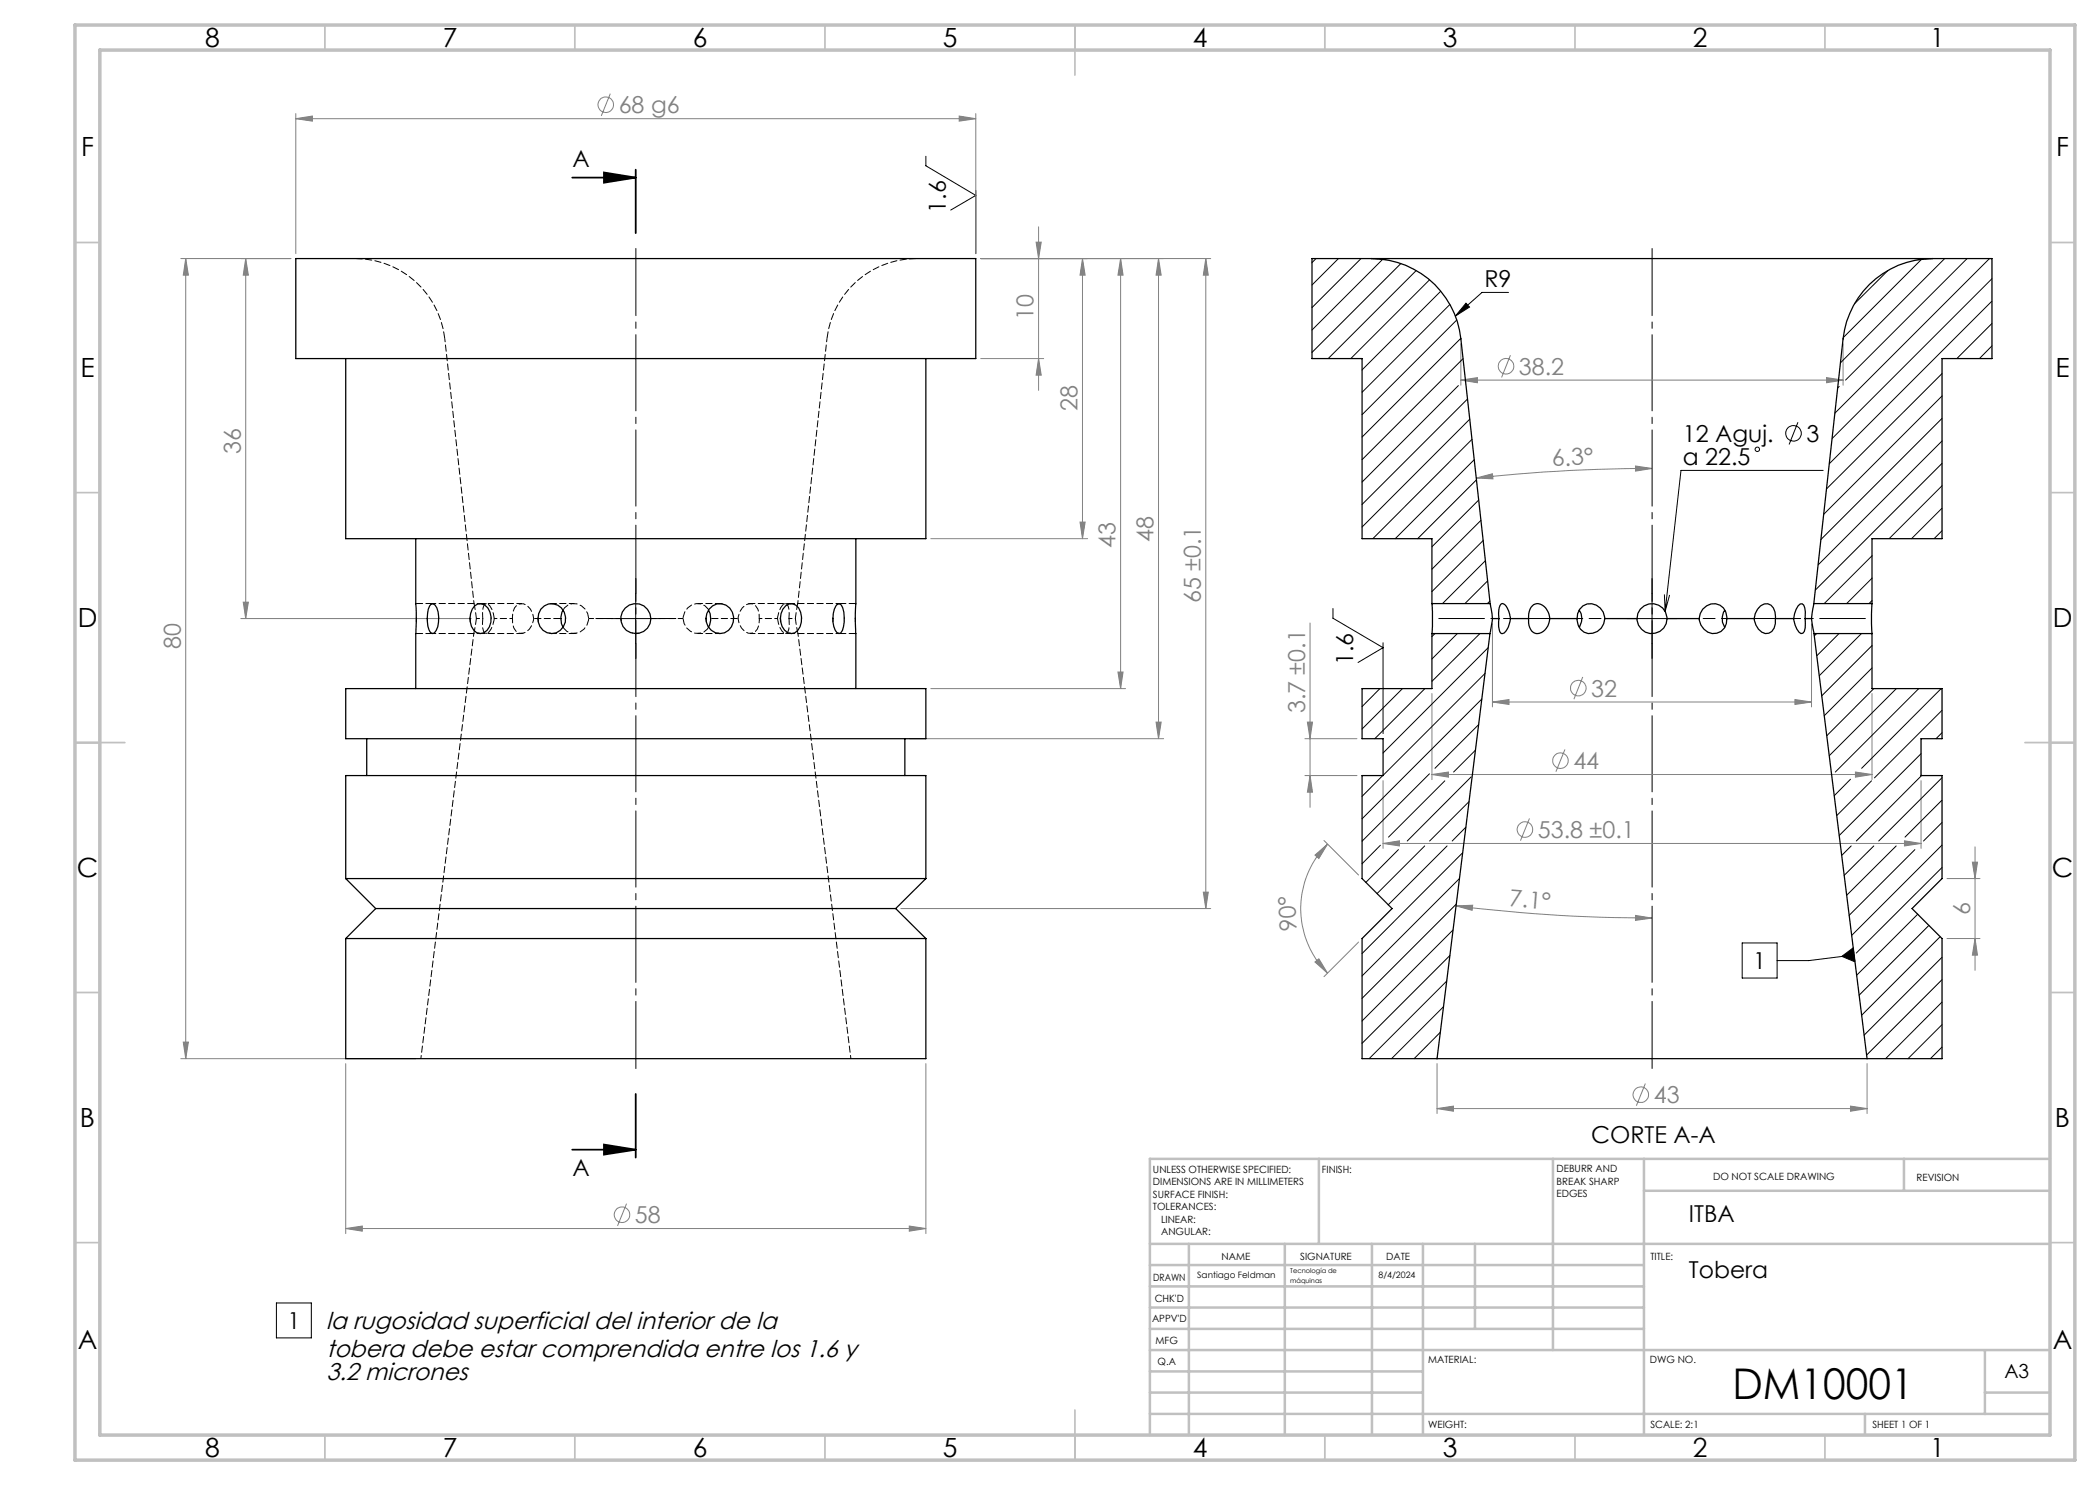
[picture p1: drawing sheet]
<svg xmlns="http://www.w3.org/2000/svg" width="420mm" height="297mm" viewBox="0 0 420 297" stroke-linecap="round" stroke-linejoin="round" font-family="sans-serif">
<g fill="none" stroke="#808080" stroke-width=".2">
<path d="M122.1 18.7l-1.8 4.5M59.2 23.7l3.3-.5v1zM59.2 22.7v28M59.2 23.7h136M191.8 23.2l3.4 .5-3.4 .5zM195.2 22.7v28M36.2 51.7h22M37.1 51.7v160M37.1 51.7l.6 3.3h-1zM49.1 51.7l.6 3.3h-1.1zM49.1 51.7v72M207.2 48.4h1l-.5 3.3z"/>
<path d="M207.7 45.4v32.7M216.5 51.7v56M216.5 51.7l.5 3.3h-1zM224.1 51.7v86M224.1 51.7l.5 3.3h-1zM231.7 51.7v96M231.7 51.7l.5 3.3h-1zM241.2 51.7v130M241.2 51.7l.5 3.3h-1zM242.1 51.7h-46M196.1 71.7h12.6M207.7 71.7l.5 3.3h-1z"/>
<path d="M292.2 76l3.3-.5v1zM292.2 68.8v8.2M292.2 76h76.4M302.1 71l-1.8 4.5M365.3 75.5l3.3 .5-3.3 .5zM368.6 68.8v8.2M295.3 95.6l3.2-.8 .1 1zM327.1 93.2l3.3 .5-3.3 .5zM330.4 93.7a312.4 312.4 0 0 0-35.1 1.9M186.2 107.7h31.3M216 104.4h1l-.5 3.3zM48.2 123.7h46.1"/>
<path d="M48.6 120.4h1.1l-.6 3.3zM186.2 137.7h38.9M223.6 134.4h1l-.5 3.3zM262 124.6v36.9M286.4 138.7v17.2M298.5 124.7v16.7M316.5 135.4l-1.7 4.4M359 139.9l3.3 .5-3.3 .5zM362.3 124.7v16.7M374.4 138.7v17.2M182 147.7h50.7M231.2 144.4h1l-.5 3.3z"/>
<path d="M261 155.1h10.4M261 147.7h10.4M261.5 144.4h1l-.5 3.3zM262 155.1l.5 3.3h-1zM276.6 156.1v13.6M286.4 154.9l3.3-.5v1zM286.4 154.9h88M298.5 140.4l3.3-.5v1zM298.5 140.4h63.8M313 149.9l-1.8 4.4M371.1 154.4l3.3 .5-3.3 .5zM384.2 156.1v13.6"/>
<path d="M240.7 178.4h1l-.5 3.3zM263 171l2.5-2.2-1.7 2.9zM264.8 168.1l6.9 6.9M265.5 168.8a18.2 18.2 0 0 0 0 25.8M276.6 168.7l3.3-.5v1zM276.6 168.7h107.6M305.9 163.7l-1.8 4.4M380.9 168.2l3.3 .5-3.3 .5zM389.4 175.7h6.6M394.5 172.4h1l-.5 3.3zM395 169.4v24.7M180.2 181.7h61.9"/>
<path d="M263 192.4l.8-.6 1.7 2.8zM271.7 188.4l-6.9 6.9M291.2 181.2l3.3-.2-.1 1.1zM291.2 181.2l2.6 .3a317.4 317.4 0 0 0 36.6 2.1M327.1 183.1l3.3 .5-3.3 .5zM389.4 187.7h6.6M395 187.7l.5 3.3h-1zM36.2 211.7h46.9M36.7 208.4h1l-.6 3.3zM69.1 212.7v34M185.2 212.7v34M287.4 212.7v10"/>
<path d="M329.1 216.7l-1.8 4.5M373.4 212.7v10M287.4 221.7l3.3-.5v1zM287.4 221.7h86M370.1 221.2l3.3 .5-3.3 .5zM69.1 245.7l3.4-.5v1zM69.1 245.7h116.1M125.3 240.7l-1.8 4.5M181.9 245.2l3.3 .5-3.3 .5z"/>
<circle cx="121.1" cy="21" r="1.55"/>
<circle cx="301.2" cy="73.3" r="1.55"/>
<circle cx="315.7" cy="137.6" r="1.56"/>
<circle cx="312.1" cy="152.1" r="1.56"/>
<circle cx="305" cy="165.9" r="1.54"/>
<circle cx="328.1" cy="218.9" r="1.56"/>
<circle cx="124.4" cy="243" r="1.55"/>
</g>
<g fill="none" stroke="#000" stroke-width=".2">
<path d="M185.2 31.3v1.9l10 5.9-5.1 2.9M195.2 38.1v12.6M301.7 58.5h-5.3l-5.3 4.7M293.2 60.6l.7 .8-2.8 1.8zM359.6 84.5l-1.8 4.4M364.6 94.1h-28.4l-3.2 28.2M127.1 118.7v10M330.4 118.7v10M332.9 119l.1 3.3M333.9 119.1l-.9 3.2M122.2 123.7h10M266.6 121.7v1.9l10 5.9-5 3"/>
<path d="M276.6 128.5v18.2M325.4 123.7h10M348.4 188.6h7v7h-7zM368.4 191.3l2.2-1.7 .4 2.8zM370.8 191l-9 1.1h-6.4M55.3 260.6h7v7h-7z"/>
<circle cx="351.5" cy="89.9" r=".44"/>
<circle cx="358.7" cy="86.7" r="1.55"/>
</g>
<path d="M114.4 35.5h12.7M120.8 34.5l6.3 1-6.3 1zM127.1 33.9v12.7M127.1 218.8v12.7M114.4 229.9h12.7M120.8 228.9l6.3 1-6.3 1z" fill="none" stroke="#000" stroke-width=".35"/>
<path d="M287.8 123.7h22.1M373.1 123.7h-22.1" fill="none" stroke="#000" stroke-width=".2" stroke-dasharray="15.2 1.3 1.3 1.3" stroke-dashoffset="6.1"/>
<path d="M311.6 123.7h8.6M349.2 123.7h-8.6" fill="none" stroke="#000" stroke-width=".2" stroke-dasharray="15.2 1.3 1.3 1.3" stroke-dashoffset="12.8"/>
<path d="M127.2 49.7v164M330.4 49.7v164" fill="none" stroke="#000" stroke-width=".2" stroke-dasharray="15.2 1.3 1.3 1.3" stroke-dashoffset="1.8"/>
<path d="M127.2 118.7v-3M330.4 118.7v-3M122.2 123.7h-3M127.2 128.7v3M132.2 123.7h3M325.4 123.7h-3M330.4 128.7v3M335.4 123.7h3" fill="none" stroke="#000" stroke-width=".2" stroke-dasharray="15.2 1.3 1.3 1.3"/>
<g fill="none" stroke="#c0c0c0" stroke-width=".35">
<path d="M65 5v5M115 5v5M165 5v5M215 5v10M265 5v5M315 5v5M365 5v5M15 48.5h5M410 48.5h5M15 98.5h5M410 98.5h5M15 148.5h10"/>
<path d="M405 148.5h10M15 198.5h5M410 198.5h5M15 248.5h5M410 248.5h5M65 287v5M115 287v5M165 287v5M215 282v10M265 287v5M315 287v5M365 287v5"/>
</g>
<g fill="none" stroke="#c0c0c0" stroke-width=".5">
<path d="M263.8 231.8v17M310.6 231.8v38.2M328.8 231.8v55.2M328.8 238.2h81.2M380.8 231.8v6.4M410 231.8h-180v55.2M230 248.8h180M230 257.3h98.8M230 253h98.8M237.8 248.8v38.2M257 248.8v38.2M274.4 248.8v38.2"/>
<path d="M284.6 248.8v38.2M295 248.8v17M230 265.8h98.8M230 261.5h98.8M230 278.5h54.6M230 274.3h54.6M230 270h180M397 278.5h13M397 270v12.8M230 282.8h180M373 282.8v4.2"/>
</g>
<path d="M15 5h400v287h-400zM20 10h390v277h-390z" fill="none" stroke="#c0c0c0" stroke-width=".7"/>
<g fill="#000">
<path d="M120.8 34.5l6.3 1-6.3 1zM120.8 228.9l6.3 1-6.3 1z"/>
<path d="M293.2 60.6l.7 .8-2.8 1.8zM368.4 191.3l2.6 1.1-.4-2.8z"/>
</g>
<g fill="#808080">
<path d="M359 139.9l3.3 .5-3.3 .5zM298.5 140.4l3.3-.5v1z"/>
<path d="M69.1 245.7l3.4-.5v1zM181.9 245.2l3.3 .5-3.3 .5zM59.2 23.7l3.3-.5v1zM191.8 23.2l3.4 .5-3.4 .5zM292.2 76l3.3-.5v1zM365.3 75.5l3.3 .5-3.3 .5zM286.4 154.9l3.3-.5v1zM371.1 154.4l3.3 .5-3.3 .5zM276.6 168.7l3.3-.5v1zM380.9 168.2l3.3 .5-3.3 .5zM287.4 221.7l3.3-.5v1zM370.1 221.2l3.3 .5-3.3 .5z"/>
<path d="M327.1 93.2l3.3 .5-3.3 .5zM295.3 95.6l3.2-.8 .1 1z"/>
<path d="M207.7 71.7l.5 3.3h-1zM207.2 48.4h1l-.5 3.3zM36.7 208.4h1l-.6 3.3zM37.1 51.7l.6 3.3h-1zM48.6 120.4h1.1l-.6 3.3zM49.1 51.7l.6 3.3h-1.1zM395 187.7l.5 3.3h-1zM394.5 172.4h1l-.5 3.3zM262 155.1l.5 3.3h-1zM261.5 144.4h1l-.5 3.3z"/>
<path d="M216.5 51.7l.5 3.3h-1zM216 104.4h1l-.5 3.3zM224.1 51.7l.5 3.3h-1zM223.6 134.4h1l-.5 3.3zM231.7 51.7l.5 3.3h-1zM231.2 144.4h1l-.5 3.3zM241.2 51.7l.5 3.3h-1zM240.7 178.4h1l-.5 3.3z"/>
<path d="M263 171l2.5-2.2-1.7 2.9zM263 192.4l.8-.6 1.7 2.8z"/>
<path d="M291.2 181.2l3.3-.2-.1 1.1zM327.1 183.1l3.3 .5-3.3 .5z"/>
</g>
<g fill="none" stroke="#000" stroke-width=".25">
<path d="M59.2 51.7h136v20h-136zM274.3 51.7a17.9 17.9 0 0 1 17.9 16.1l5.8 52.9M274.3 51.7h112.2M274.3 51.7h-11.9v20h10v36h14v13M386.5 51.7a18 18 0 0 0-17.9 16.1l-5.8 52.9M386.5 51.7h11.9v20h-10v36h-14v13M69.1 71.7v36h116.1v-36M83.1 107.7l.2 14.7-.2 15.3M171.2 107.7l-.1 15 .1 15M69.1 137.7h116.1v10h-116.1zM86.3 120.8h.3a2.85 2.85 0 0 1 1.1 2.6 4.2 4.2 0 0 1-.8 3.2l-.4 .1-.4-.2a6.5 6.5 0 0 1-.2-5.3zM94.9 121.2a1.74 1.74 0 0 1 2.7 .4 3.5 3.5 0 0 1-.9 5 1.82 1.82 0 0 1-2.4-1.3 4 4 0 0 1 .6-4.1z"/>
<path d="M108.2 121.8a2.82 2.82 0 0 1 3.5-.7 2.82 2.82 0 0 1 1.4 3.3 2.81 2.81 0 0 1-3.6 2.2 2.81 2.81 0 0 1-1.8-3.9zM112.6 122.1a3.5 3.5 0 0 0 0 3.3M141.7 122.1a3.5 3.5 0 0 1 0 3.3M141.8 121.8a2.78 2.78 0 0 1 3.5-.7 2.78 2.78 0 0 1 1.3 3.3 2.8 2.8 0 0 1-3.5 2.1 2.8 2.8 0 0 1-1.7-3.8zM157.1 121.2a1.82 1.82 0 0 1 1.9-.3 1.82 1.82 0 0 1 1.1 1.5 3.7 3.7 0 0 1-1.1 4.2 1.97 1.97 0 0 1-2.6-1.3 3.6 3.6 0 0 1 .7-4.1zM167.5 120.8h.4a2.99 2.99 0 0 1 .9 2.6 5 5 0 0 1-.6 3.2l-.4 .1a2.38 2.38 0 0 1-1.2-2.3 4.9 4.9 0 0 1 .9-3.6zM286.4 120.7l.1 1.6-.1 4.4M286.4 126.7h11.6M286.4 120.7h11.6M286.4 126.7v11h-14v10h4.2v7.4h-4.2v20.6l6 6-6 6v24h15M298 126.7l-10.6 85M298 120.7l.5 3"/>
<path d="M298.5 123.7l-.5 3M298.5 123.7h1.3M299.8 123.7l-.1 1.6a1.53 1.53 0 0 0 .7 1.4 2.38 2.38 0 0 0 1.5-2l.2-1M299.8 123.7v-1.9a1.14 1.14 0 0 1 .7-1.1 3.4 3.4 0 0 1 1.6 3M302.1 123.7h3.6M305.7 123.7a2.63 2.63 0 0 0 1.5 3 2.89 2.89 0 0 0 2.8-3M305.7 123.7a2.54 2.54 0 0 1 1.7-3 2.94 2.94 0 0 1 2.6 3M310 123.7h5.4M315.4 123.7a2.67 2.67 0 0 0 1.7 2.9 2.67 2.67 0 0 0 3.2-1l.4-.9 .3-1M315.4 123.7a2.72 2.72 0 0 1 2.1-2.9 2.72 2.72 0 0 1 3.1 1.6l.4 1.3M315.8 122a2.97 2.97 0 0 1 0 3.4M321 123.7h6.4"/>
<path d="M327.4 123.7a3 3 0 0 0 3 3 3 3 0 0 0 3-3M327.4 123.7a3 3 0 0 1 3-3 3 3 0 0 1 3 3M333.4 123.7h6.4M339.8 123.7a2.85 2.85 0 0 0 1.9 2.8 2.85 2.85 0 0 0 3.2-.9l.4-.9 .1-1M339.8 123.7a2.89 2.89 0 0 1 1.8-2.6 2.89 2.89 0 0 1 3.1 .5l.5 .8 .2 1.3M344.9 122.1a3 3 0 0 0 0 3.3M345.4 123.7h5.4M350.8 123.7a3.5 3.5 0 0 0 2.3 3 1.91 1.91 0 0 0 2-2v-1M350.8 123.7a3.4 3.4 0 0 1 2-2.9 1.78 1.78 0 0 1 2.2 1.6l.1 1.3M355.1 123.7h3.6M358.7 123.7a4.4 4.4 0 0 0 1.5 3l.4-.1a3.6 3.6 0 0 0 .4-2.9M358.7 123.7a4.2 4.2 0 0 1 1.3-2.9h.4a2.73 2.73 0 0 1 .6 2.6v.3"/>
<path d="M361 123.7h1.3M362.3 123.7l.5 3M362.8 120.7l-.5 3M362.8 120.7h11.6M362.8 126.7h11.6M362.8 126.7l10.6 85M374.4 120.7l-.1 2.1 .1 3.9M374.4 126.7v11h14v10h-4.2v7.4h4.2v20.6l-6 6 6 6v24h-15M73.3 147.7v7.4M181 147.7v7.4M69.1 175.7h116.1M69.1 175.7v-20.6h116.1v20.6"/>
<path d="M69.1 175.7l6 6M185.2 175.7l-6.1 6M69.1 187.7h116.1M69.1 187.7v24h116.1v-24M75.1 181.7h104M75.1 181.7l-6 6M179.1 181.7l6.1 6M287.4 211.7h86"/>
<circle cx="127.1" cy="123.7" r="2.99"/>
</g>
<g fill="none" stroke="#000" stroke-width=".2" stroke-dasharray="1.3 .6">
<path d="M83.3 123.7v-.2M86.3 126.6l.2 .1M86.7 120.8l-.3-.1-.2 .2M87.8 123.7v-.2M95.7 126.6l.4 .1M97.1 120.8l.2-.1M97.4 126.6l-.2 .1M98.3 123.7l-.1-.2M103.9 120.8l.4-.1M104.6 126.6l-.3 .1M109.9 126.6l.4 .1M113.1 123.7v-.2"/>
<path d="M115.2 126.6l-.4 .1M124.2 124.2v-.5M140 126.6l-.4 .1M143.5 126.6l.5 .1M146.7 123.7v-.2M149.7 120.8l.4-.1M150.4 126.6l-.3 .1M156.9 120.8l.2-.1M157.3 126.6l-.2 .1M157.9 126.6l.4 .1M160.3 123.7v-.2M167.6 126.6l.2 .1"/>
<path d="M168.9 123.7v-.2"/>
</g>
<path d="M83.3 124.4v-.7M96.1 126.7h8.2M104.3 120.7h-8.2M110.3 126.7h4.5M114.8 120.7h-4.5M117.7 123.7h6.5M130.2 123.7h6.4M139.6 126.7h4.4M144 120.7h-4.4M150.1 126.7h8.2M158.3 120.7h-8.2M168 120.8l-.3-.1-.3 .2" fill="none" stroke="#000" stroke-width=".2" stroke-dasharray="1.3 .6" stroke-dashoffset=".3"/>
<g fill="none" stroke="#000" stroke-width=".2" stroke-dasharray="1.3 .6" stroke-dashoffset=".4">
<path d="M85.5 123.5v.9M94 123.5l.1 .9M96.4 120.8h-.7M102.5 123.7a2.66 2.66 0 0 0 1.3 2.9 2.35 2.35 0 0 0 2.6-1.6l.3-1.3M106.7 123.7a3.3 3.3 0 0 0-2-2.9 1.77 1.77 0 0 0-2.1 1.6l-.1 1.3M107.6 123.5l.1 .9M141.2 123.5l.1 .9M147.6 123.7a3.3 3.3 0 0 0 2 2.9 1.75 1.75 0 0 0 2.2-1.6l.1-1.3M151.9 123.7a2.69 2.69 0 0 0-1.4-2.9 2.32 2.32 0 0 0-2.6 1.6l-.3 1.3M156.1 123.5l.1 .9M158.6 120.8h-.7M166.6 123.5v.9"/>
<path d="M171.1 123.5v.9"/>
</g>
<path d="M110.8 120.8h-.9M144.5 120.8h-1" fill="none" stroke="#000" stroke-width=".2" stroke-dasharray="1.3 .6" stroke-dashoffset=".5"/>
<path d="M94.8 126.7l.5-3M95.3 123.7l-.5-3M96.6 123.7a3.6 3.6 0 0 0 .4 2.9l.4 .1a3.6 3.6 0 0 0 1.5-3M98.9 123.7a4 4 0 0 0-1.4-2.9l-.4-.1a2.83 2.83 0 0 0-.6 2.7l.1 .3M155.5 123.7a4.1 4.1 0 0 0 1.4 2.9l.4 .1a2.81 2.81 0 0 0 .5-2.7v-.3M157.8 123.7a3.7 3.7 0 0 0-.5-2.9l-.4-.1a3.6 3.6 0 0 0-1.4 3M159.1 123.7l.5 3M159.5 120.7l-.4 3" fill="none" stroke="#000" stroke-width=".2" stroke-dasharray="1.3 .6" stroke-dashoffset=".1"/>
<path d="M89 67.7l5.8 53M86.5 126.7h9.6M94.8 126.7l-10.6 85M95.3 123.7h1.3M96.1 120.7h-9.6M127.8 126.6h-1.3M157.8 123.7h1.3M158.3 126.7h9.5M159.5 120.7l5.9-53M167.8 120.7h-9.5M170.2 211.7l-10.6-85" fill="none" stroke="#000" stroke-width=".2" stroke-dasharray="1.3 .6" stroke-dashoffset=".6"/>
<path d="M98.9 123.7h3.6M151.9 123.7h3.6" fill="none" stroke="#000" stroke-width=".2" stroke-dasharray="1.3 .6" stroke-dashoffset=".7"/>
<path d="M106.7 123.7h5.5M117.7 123.7a2.86 2.86 0 0 0-1.7-2.7 2.86 2.86 0 0 0-3.1 .6l-.3 .4M142.2 123.7h5.4" fill="none" stroke="#000" stroke-width=".2" stroke-dasharray="1.3 .6" stroke-dashoffset="-.2"/>
<path d="M71.1 51.7a18 18 0 0 1 17.9 16M165.4 67.7a18 18 0 0 1 17.9-16M83.2 126.7h3.3M86.5 120.7h-3.3M112.6 125.4a2.64 2.64 0 0 0 2.5 1.3 2.64 2.64 0 0 0 2.3-1.7l.3-1.3M136.6 123.7a2.88 2.88 0 0 0 1.7 2.7 2.88 2.88 0 0 0 3.2-.6l.2-.4M141.7 122a2.64 2.64 0 0 0-2.5-1.3 2.64 2.64 0 0 0-2.2 1.7l-.4 1.3M167.8 126.7h3.4M171.2 120.7h-3.4" fill="none" stroke="#000" stroke-width=".2" stroke-dasharray="1.3 .6" stroke-dashoffset="-.1"/>
<g fill="none" stroke="#000" stroke-width=".2">
<path d="M263.2 51.7l-.8 .8M267.7 51.7l-5.3 5.3M272.2 51.7l-9.8 9.8M276.5 51.9l-14.1 14.1M280.2 52.7l-17.8 17.8M283.2 54.1l-17.6 17.6M285.9 56l-15.7 15.7M288.1 58.2l-15.7 15.8M377.6 54.1l-6.7 6.7M384.3 51.9l-15.6 15.6M388.9 51.7l-20.8 20.9M393.4 51.7l-24.3 24.3"/>
<path d="M397.9 51.7l-30.9 31M398.4 55.7l-32 32M290 60.9l-17.6 17.6M291.4 64l-19 18.9M291.7 77.1l-19.3 19.3M292.2 67.7l-19.8 19.7M292.6 71.7l-20.2 20.2M293.5 79.8l-21.1 21.1M367.8 77.3l-.3 .3M388.4 74.7l-23.1 23.1M388.4 79.2l-23.7 23.7M398.4 60.2l-32.5 32.5"/>
<path d="M398.4 64.7l-7 7M398.4 69.2l-2.5 2.5M294 83.8l-21.6 21.6M294.4 87.9l-19.8 19.8M294.9 91.9l-15.9 15.8M295.3 96l-11.8 11.7M388.4 83.7l-24.2 24.2M388.4 88.2l-24.8 24.8M388.4 92.7l-25.3 25.3M388.4 97.2l-10.6 10.5M295.7 100l-9.3 9.4M296.2 104.1l-9.8 9.7"/>
<path d="M296.7 108.1l-10.3 10.2M297.1 112.1l-8.6 8.6M297.5 116.2l-4.5 4.5M374.4 111.2l-9.6 9.5M374.4 115.6l-5.1 5.1M388.4 101.6l-6.1 6.1M388.4 106.1l-1.6 1.6M276 137.7l-3.6 3.6M280.5 137.7l-8.1 8.1M285 137.7l-10 10M287 126.7l-.6 .6M291.5 126.7l-5.1 5.1"/>
<path d="M296 126.7l-9.6 9.6M296.4 139.8l-24 24M297 134.7l-20.4 20.4M297.6 129.5l-21 21.1M298 120.2l-.5 .5M363.3 126.7l-.4 .5M367.8 126.7l-4.4 4.5M372.3 126.7l-8.4 8.4M374.4 120.1l-.6 .6M374.4 129.1l-10.1 10.1M374.4 133.6l-9.6 9.6M374.8 137.7l-9.4 9.4"/>
<path d="M379.3 137.7l-13.4 13.4M383.8 137.7l-16.7 16.7M388.2 137.7l-15.9 16M276.5 155.1l-4.1 4.2M285.9 154.8l-13.5 13.4M289 156.2l-11.3 11.2M294.2 155.4l-12.8 12.8M295.1 150.1l-4.4 4.3M295.7 144.9l-8.7 8.8M370.1 155.9l-3.2 3.2M374.3 156.2l-7 6.9M384.2 150.7l-16.4 16.4"/>
<path d="M384.3 155.1l-13 13.1M388.4 142.1l-13.5 13.5M388.4 146.5l-1.2 1.2M388.4 155.5l-12.7 12.7M276.1 169l-3.7 3.8M279.7 169.9l-6.5 6.6M284.9 169.2l-9.5 9.5M289.4 169.2l-11.8 11.8M291.9 175.7l-19.5 19.5M292.5 170.6l-20.1 20.1M293.2 165.4l-2.8 2.8M293.8 160.3l-7.9 7.9"/>
<path d="M370.2 169.2l-1.9 1.9M374.8 169.2l-6 5.9M379.2 169.2l-9.9 9.9M383 169.9l-13.2 13.2M388.4 164.5l-3.7 3.7M388.4 169l-18.1 18.1M388.4 173.5l-17.1 17.1M388.4 160l-7.4 7.4M289.3 196.2l-15.5 15.5M290 191.1l-17.6 17.6M290.6 186l-18.2 18.2M291.3 180.8l-18.9 18.9"/>
<path d="M383.5 182.8l-12.2 12.2M385.8 185.1l-14 13.9M388 187.4l-15.7 15.7M388.4 191.4l-15.6 15.6M388.4 195.9l-15.1 15.1M287.4 211.6l-.1 .1M288 206.5l-5.2 5.2M288.7 201.4l-10.4 10.3M388.4 200.4l-11.3 11.3M388.4 204.9l-6.8 6.8M388.4 209.4l-2.3 2.3"/>
</g>
<text font-size="8.5" x="346.5" y="279.7">DM10001</text>
<g font-size="5.3">
<text x="41" y="9.5">8</text>
<text x="88.5" y="9.5">7</text>
<text x="138.5" y="9.5">6</text>
<text x="188.5" y="9.5">5</text>
<text x="238.5" y="9.5">4</text>
<text x="288.5" y="9.5">3</text>
<text x="338.5" y="9.5">2</text>
<text x="386" y="9.5">1</text>
<text x="16.2" y="31.2">F</text>
<text x="411.2" y="31.2">F</text>
<text x="16.1" y="75.5">E</text>
<text x="411.1" y="75.5">E</text>
<text x="15.5" y="125.5">D</text>
<text x="410.5" y="125.5">D</text>
<text x="15.4" y="175.5">C</text>
<text x="410.4" y="175.5">C</text>
<text x="16" y="225.5">B</text>
<text x="411" y="225.5">B</text>
<text x="15.5" y="269.7">A</text>
<text x="410.5" y="269.7">A</text>
<text x="41" y="291.5">8</text>
<text x="88.5" y="291.5">7</text>
<text x="138.5" y="291.5">6</text>
<text x="188.5" y="291.5">5</text>
<text x="238.5" y="291.5">4</text>
<text x="288.5" y="291.5">3</text>
<text x="338.5" y="291.5">2</text>
<text x="386" y="291.5">1</text>
</g>
<g font-size="4.8">
<text x="65.2" y="265.8">la rugosidad superficial del interior de la</text>
<text x="65.3" y="276">3.2 micrones</text>
<text x="65.3" y="271.4">tobera debe estar comprendida entre los 1.6 y</text>
</g>
<g font-size="4.7" fill="#808080">
<text x="123.7" y="22.6">68 g6</text>
<text x="206.7" y="64" transform="rotate(-90 206.7 64)">10</text>
<text x="303.8" y="74.9">38.2</text>
<text x="215.5" y="82.1" transform="rotate(-90 215.5 82.1)">28</text>
<text x="48.2" y="90.7" transform="rotate(-90 48.2 90.7)">36</text>
<text x="310.4" y="93.2" transform="rotate(-3 310.4 93.2)">6.3°</text>
<text x="223.1" y="109.6" transform="rotate(-90 223.1 109.6)">43</text>
<text x="230.7" y="108.5" transform="rotate(-90 230.7 108.5)">48</text>
<text x="240.2" y="120.6" transform="rotate(-90 240.2 120.6)">65 ±0.1</text>
<text x="36.2" y="129.9" transform="rotate(-90 36.2 129.9)">80</text>
<text x="261" y="142.7" transform="rotate(-90 261 142.7)">3.7 ±0.1</text>
<text x="318.2" y="139.3">32</text>
<text x="314.7" y="153.8">44</text>
<text x="307.6" y="167.6">53.8 ±0.1</text>
<text x="301.8" y="181.3" transform="rotate(4 301.8 181.3)">7.1°</text>
<text x="394" y="183" transform="rotate(-90 394 183)">6</text>
<text x="259.4" y="186.2" transform="rotate(-93 259.4 186.2)">90°</text>
<text x="330.7" y="220.6">43</text>
<text x="127" y="244.6">58</text>
</g>
<g font-size="4.7">
<text x="114.5" y="33.4">A</text>
<text x="189.2" y="42.5" transform="rotate(-90 189.2 42.5)">1.6</text>
<text x="296.9" y="57.3">R9</text>
<text x="336.6" y="88.4">12 Aguj.</text>
<text x="361.3" y="88.4">3</text>
<text x="336.6" y="92.9">a 22.5</text>
<text x="270.6" y="133" transform="rotate(-90 270.6 133)">1.6</text>
<text x="350.7" y="193.9">1</text>
<text x="318.2" y="228.6">CORTE A-A</text>
<text x="114.5" y="235.3">A</text>
<text x="337.8" y="244.5">ITBA</text>
<text x="337.8" y="255.5">Tobera</text>
<text x="57.5" y="265.8">1</text>
</g>
<text font-size="3.9" x="400.9" y="275.5">A3</text>
<g font-size="2">
<text x="230.6" y="234.6">UNLESS OTHERWISE SPECIFIED:</text>
<text x="230.6" y="237.1">DIMENSIONS ARE IN MILLIMETERS</text>
<text x="230.6" y="239.6">SURFACE FINISH:</text>
<text x="264.4" y="234.6">FINISH:</text>
<text x="311.3" y="234.5">DEBURR AND</text>
<text x="311.3" y="237">BREAK SHARP</text>
<text x="311.3" y="239.5">EDGES</text>
<text x="342.6" y="236">DO NOT SCALE DRAWING</text>
<text x="383.3" y="236.2">REVISION</text>
<text x="230.6" y="242.1">TOLERANCES:</text>
<text x="232.2" y="244.6">LINEAR:</text>
<text x="232.2" y="247.1">ANGULAR:</text>
<text x="244.3" y="252">NAME</text>
<text x="260" y="251.9">SIGNATURE</text>
<text x="277.2" y="251.9">DATE</text>
<text x="330.1" y="251.9">TITLE:</text>
<text x="230.6" y="256.1">DRAWN</text>
<text x="230.9" y="260.3">CHK'D</text>
<text x="230.4" y="264.4">APPV'D</text>
<text x="231.1" y="268.8">MFG</text>
<text x="231.5" y="273">Q.A</text>
<text x="285.6" y="272.5">MATERIAL:</text>
<text x="330" y="272.5">DWG NO.</text>
<text x="285.6" y="285.5">WEIGHT:</text>
<text x="330.1" y="285.6">SCALE: 2:1</text>
<text x="374.5" y="285.6">SHEET 1 OF 1</text>
</g>
<g font-size="1.8">
<text x="239.5" y="255.5">Santiago Feldman</text>
<text x="275.7" y="255.5">8/4/2024</text>
</g>
<g font-size="1.3">
<text x="258" y="254.5">Tecnología de</text>
<text x="258" y="256.5">máquinas</text>
</g>
</svg>
